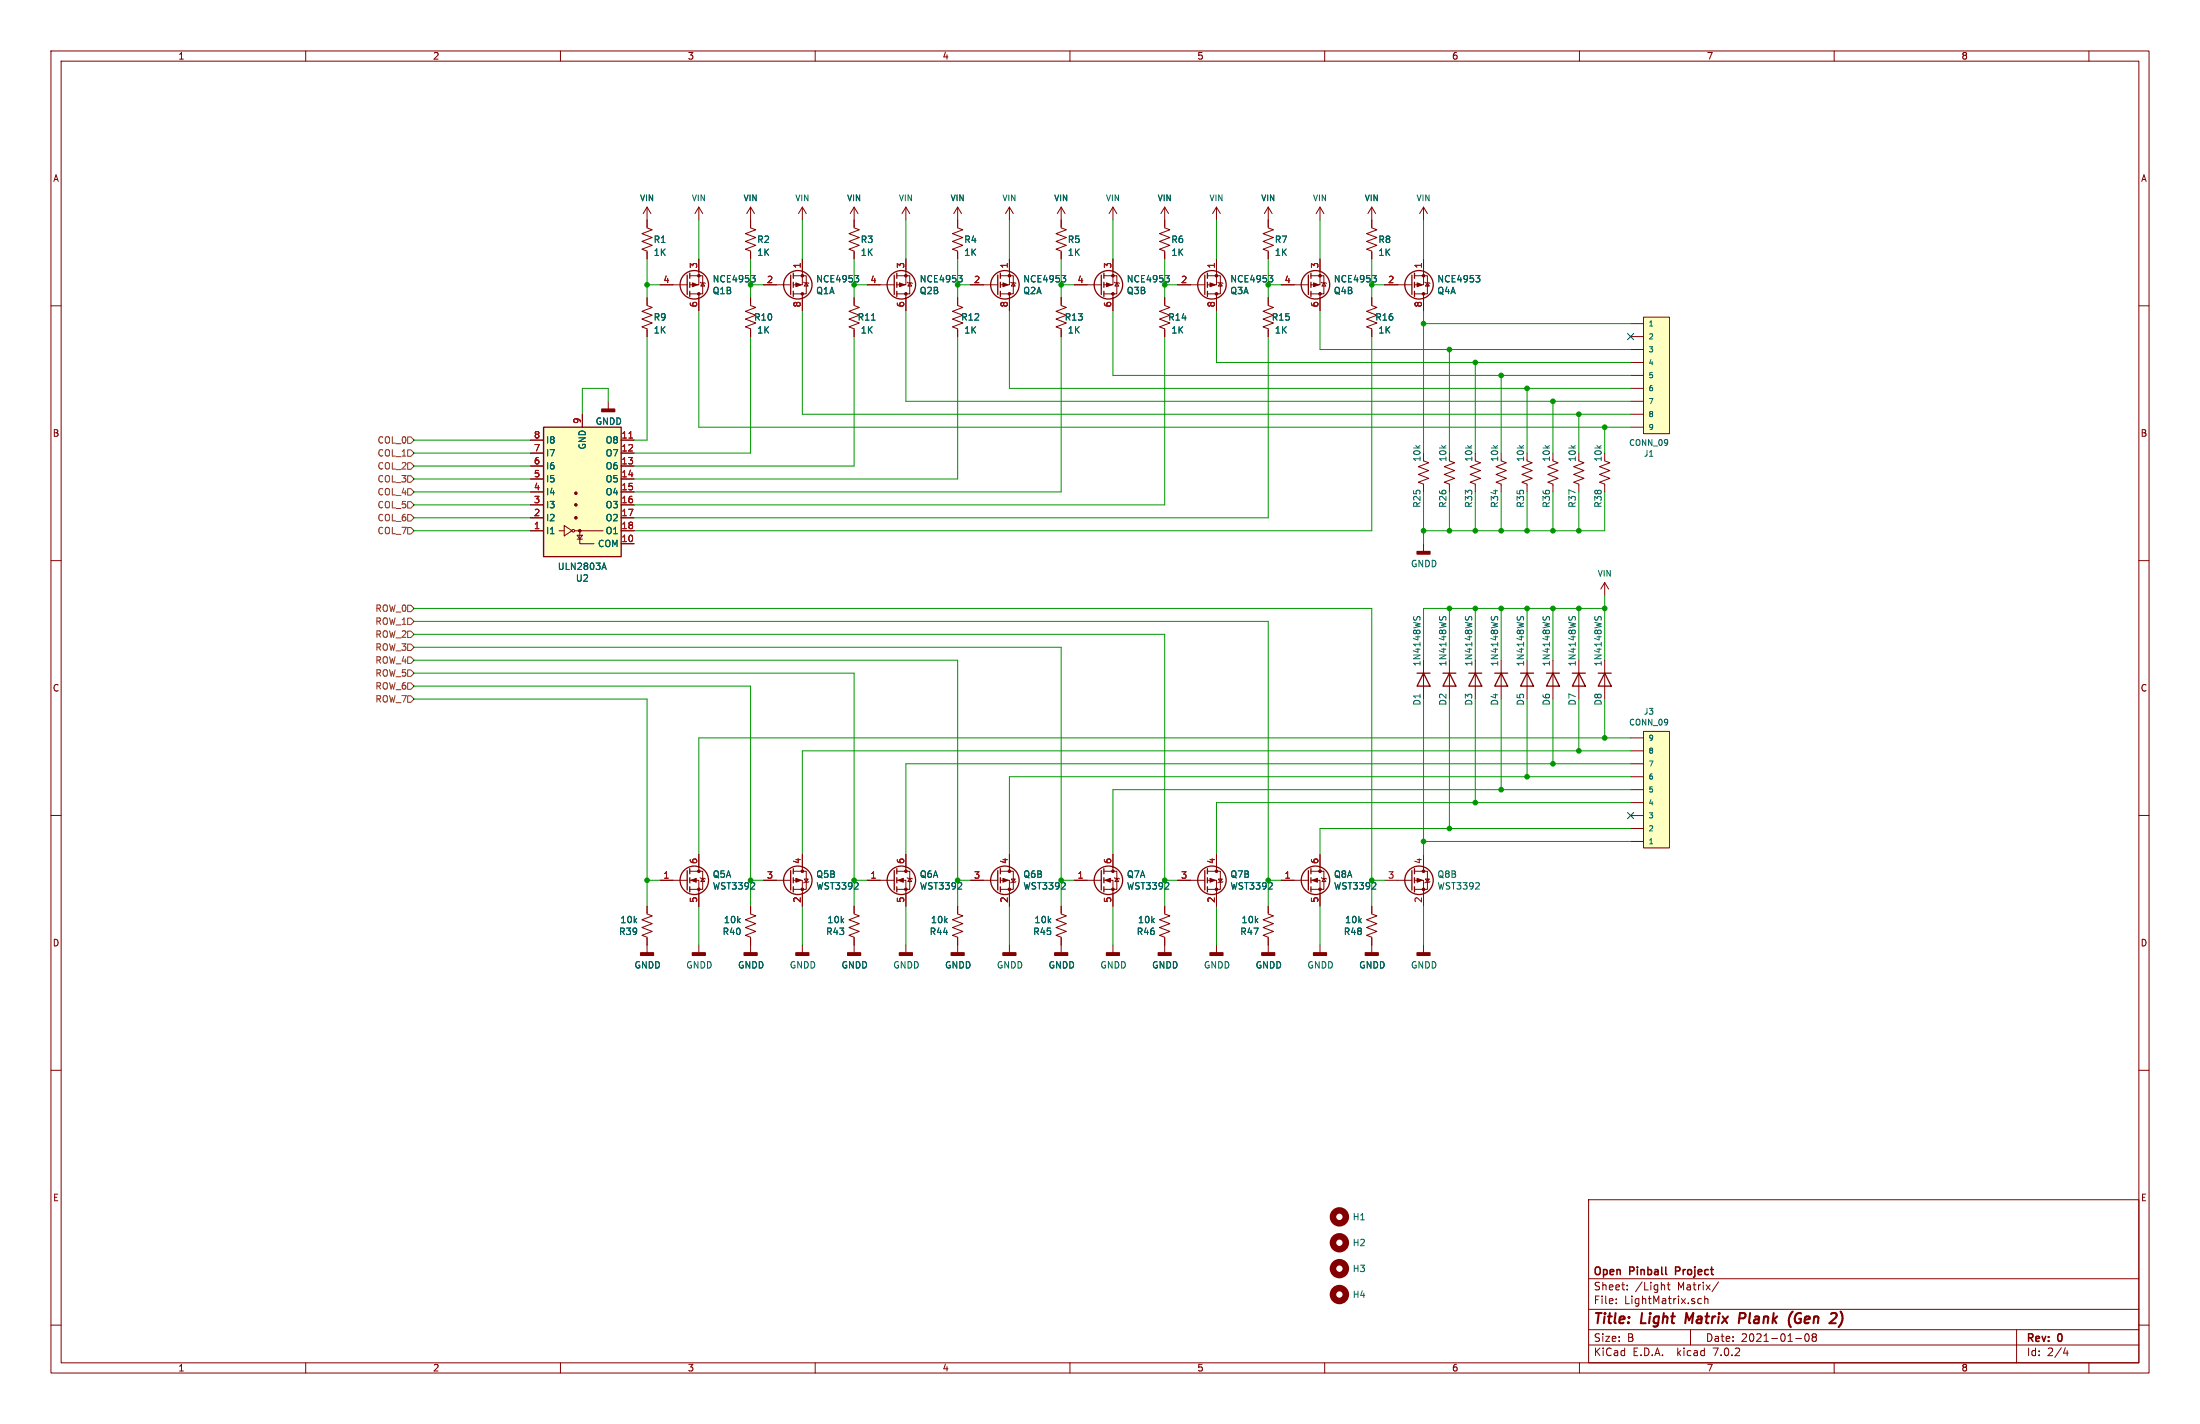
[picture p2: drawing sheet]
<svg xmlns="http://www.w3.org/2000/svg" width="432mm" height="279mm" viewBox="0 0 432 279" stroke-linecap="round" stroke-linejoin="round" font-family="sans-serif">
<g fill="none" stroke="#840000" stroke-width=".2">
<path d="M10 10h411.8v259.4h-411.8zM12 12h407.8v255.4h-407.8zM60 10v2M110 10v2M160 10v2M210 10v2M260 10v2M310 10v2M360 10v2M410 10v2M10 60h2M127 58.4v1.5l1 .4-2 .8 2 .7-2 .8 2 .8-2 .7 1 .4v1.5"/>
<path d="M127 40.6v4.1l1 .4-2 .7 2 .8-2 .8 2 .7-2 .8 1 .4v1.5M127 40.6l-.8 1.3M127 40.6l.8 1.3M129.5 55.9h5.4M135.4 54.1h2.5v3.6h-2.5M137.2 50.8v5.1h-1.8M137.2 40.6v2.6M137.2 57.7v3.3M137.2 40.6l-.8 1.3M137.2 40.6l.7 1.3M137.4 55.4l1 .2M137.9 55.5l.4 .6h-.8z"/>
<path d="M147.3 58.4v1.5l1 .4-2 .8 2 .7-2 .8 2 .8-2 .7 1 .4v1.5M147.3 40.6v4.1l1 .4-2 .7 2 .8-2 .8 2 .7-2 .8 1 .4v1.5M147.3 40.6l-.7 1.3M147.3 40.6l.8 1.3M149.9 55.9h5.3M155.7 54.1h2.5v3.6h-2.5M157.5 50.8v5.1h-1.8M157.5 40.6v2.6M157.5 57.7v3.3M157.5 40.6l-.8 1.3M157.5 40.6l.7 1.3M157.7 55.4l1 .2"/>
<path d="M158.2 55.5l.4 .6h-.7zM167.6 40.6v4.1l1.1 .4-2.1 .7 2.1 .8-2.1 .8 2.1 .7-2.1 .8 1 .4v1.5M167.6 58.4v1.5l1.1 .4-2.1 .8 2.1 .7-2.1 .8 2.1 .8-2.1 .7 1 .4v1.5M167.6 40.6l-.7 1.3M167.6 40.6l.8 1.3M170.2 55.9h5.3M176 54.1h2.6v3.6h-2.6M177.8 50.8v5.1h-1.8M177.8 40.6v2.6M177.8 57.7v3.3M177.8 40.6l-.8 1.3M177.8 40.6l.8 1.3"/>
<path d="M178.1 55.4l1 .2M178.6 55.5l.3 .6h-.7zM188 40.6v4.1l1 .4-2.1 .7 2.1 .8-2.1 .8 2.1 .7-2.1 .8 1.1 .4v1.5M188 58.4v1.5l1 .4-2.1 .8 2.1 .7-2.1 .8 2.1 .8-2.1 .7 1.1 .4v1.5M188 40.6l-.8 1.3M188 40.6l.7 1.3M190.5 55.9h5.3M196.3 54.1h2.6v3.6h-2.6M198.1 50.8v5.1h-1.8M198.1 40.6v2.6M198.1 57.7v3.3M198.1 40.6l-.7 1.3"/>
<path d="M198.1 40.6l.8 1.3M198.4 55.4l1 .2M198.9 55.5l.4 .6h-.8zM208.3 40.6v4.1l1 .4-2 .7 2 .8-2 .8 2 .7-2 .8 1 .4v1.5M208.3 58.4v1.5l1 .4-2 .8 2 .7-2 .8 2 .8-2 .7 1 .4v1.5M208.3 40.6l-.8 1.3M208.3 40.6l.7 1.3M210.8 55.9h5.4M216.7 54.1h2.5v3.6h-2.5M218.4 50.8v5.1h-1.7M218.4 40.6v2.6M218.4 57.7v3.3"/>
<path d="M218.4 40.6l-.7 1.3M218.4 40.6l.8 1.3M218.7 55.4l1 .2M219.2 55.5l.4 .6h-.8zM228.6 40.6v4.1l1 .4-2 .7 2 .8-2 .8 2 .7-2 .8 1 .4v1.5M228.6 58.4v1.5l1 .4-2 .8 2 .7-2 .8 2 .8-2 .7 1 .4v1.5M228.6 40.6l-.8 1.3M228.6 40.6l.8 1.3M231.1 55.9h5.4M237 54.1h2.5v3.6h-2.5M238.8 50.8v5.1h-1.8M238.8 40.6v2.6"/>
<path d="M238.8 57.7v3.3M238.8 40.6l-.8 1.3M238.8 40.6l.7 1.3M239 55.4l1 .2M239.5 55.5l.4 .6h-.8zM248.9 58.4v1.5l1 .4-2 .8 2 .7-2 .8 2 .8-2 .7 1 .4v1.5M248.9 40.6v4.1l1 .4-2 .7 2 .8-2 .8 2 .7-2 .8 1 .4v1.5M248.9 40.6l-.7 1.3M248.9 40.6l.8 1.3M251.5 55.9h5.3M257.3 54.1h2.5v3.6h-2.5M259.1 50.8v5.1h-1.8"/>
<path d="M259.1 40.6v2.6M259.1 57.7v3.3M259.1 40.6l-.8 1.3M259.1 40.6l.7 1.3M259.3 55.4l1 .2M259.8 55.5l.4 .6h-.7zM269.2 40.6v4.1l1.1 .4-2.1 .7 2.1 .8-2.1 .8 2.1 .7-2.1 .8 1 .4v1.5M269.2 58.4v1.5l1.1 .4-2.1 .8 2.1 .7-2.1 .8 2.1 .8-2.1 .7 1 .4v1.5M269.2 40.6l-.7 1.3M269.2 40.6l.8 1.3M271.8 55.9h5.3M277.6 54.1h2.6v3.6h-2.6"/>
<path d="M279.4 50.8v5.1h-1.8M279.4 40.6v2.6M279.4 57.7v3.3M279.4 40.6l-.8 1.3M279.4 40.6l.8 1.3M279.7 55.4l1 .2M280.2 55.5l.3 .6h-.7zM419.8 60h2M119.4 78.7v1.6M320 63.5h2.6M320 66h2.6M320 68.6h2.6"/>
<path d="M320 71.1h2.6M320 73.7h2.6M320 76.2h2.6M320 78.7h2.6M322.6 62.2h5.1v22.9h-5.1zM104.1 86.4h2.6M104.1 88.9h2.6M104.1 91.4h2.6M104.1 94h2.6M104.1 96.5h2.6M104.1 99.1h2.6M114.3 81.3v2.5"/>
<path d="M121.9 86.4h2.6M121.9 88.9h2.6M121.9 91.4h2.6M121.9 94h2.6M121.9 96.5h2.6M121.9 99.1h2.6M279.4 90.4l1 .4-2 .8 2 .7-2 .8 2 .8-2 .7 1 .4v1.5M284.5 90.4l1 .4-2 .8 2 .7-2 .8 2 .8-2 .7 1 .4v1.5M289.6 90.4l1 .4-2.1 .8 2.1 .7-2.1 .8 2.1 .8-2.1 .7 1.1 .4v1.5M294.6 90.4l1.1 .4-2.1 .8 2.1 .7-2.1 .8 2.1 .8-2.1 .7 1 .4v1.5M299.7 90.4l1 .4-2 .8 2 .7-2 .8 2 .8-2 .7 1 .4v1.5M304.8 90.4l1 .4-2 .8 2 .7-2 .8 2 .8-2 .7 1 .4v1.5"/>
<path d="M309.9 90.4l1 .4-2 .8 2 .7-2 .8 2 .8-2 .7 1 .4v1.5M315 90.4l1 .4-2.1 .8 2.1 .7-2.1 .8 2.1 .8-2.1 .7 1.1 .4v1.5M320 81.3h2.6M320 83.8h2.6M10 110h2M104.1 104.1h2.6M104.1 101.6h2.6M109.7 104.1h1M110.7 103.1l1.6 1-1.6 1.1zM112.8 104.1h5.6M113.3 105h1l-.5 .8zM113.3 105.8h1"/>
<path d="M113.8 104.1v2.6h2.8M121.9 104.1h2.6M121.9 106.7h2.6M121.9 101.6h2.6M279.4 106.7v1.5M315 114.3v2.5M315 114.3l-.8 1.3M315 114.3l.7 1.3M419.8 110h2M279.4 129.5v7.7M284.5 129.5v7.7M289.6 129.5v7.7"/>
<path d="M294.6 129.5v7.7M299.7 129.5v7.7M304.8 129.5v7.7M309.9 129.5v7.7M315 129.5v7.7M10 160h2M320 157.5h2.6M320 154.9h2.6M320 152.4h2.6M320 149.9h2.6M320 147.3h2.6M320 144.8h2.6"/>
<path d="M322.6 143.5h5.1v22.9h-5.1zM419.8 160h2M127 177.8v1.5l1 .4-2 .8 2 .7-2 .8 2 .8-2 .7 1 .4v3M129.5 172.7h5.4M135.4 172.7h1.8v5.1M135.4 170.9h2.5v3.6h-2.5M137.2 167.6v3.3M137.4 172.2l1 .3M137.9 172.3l.4 .7h-.8zM147.3 177.8v1.5l1 .4-2 .8 2 .7-2 .8 2 .8-2 .7 1 .4v3M149.9 172.7h5.3M155.7 172.7h1.8v5.1"/>
<path d="M155.7 170.9h2.5v3.6h-2.5M157.5 167.6v3.3M157.9 172.5h.7l-.4 .6zM158.7 173l-1 .2M167.6 177.8v1.5l1.1 .4-2.1 .8 2.1 .7-2.1 .8 2.1 .8-2.1 .7 1 .4v3M170.2 172.7h5.3M176 172.7h1.8v5.1M176 170.9h2.6v3.6h-2.6M177.8 167.6v3.3M178.1 172.2l1 .3M178.6 172.3l.3 .7h-.7zM188 177.8v1.5l1 .4-2.1 .8 2.1 .7-2.1 .8 2.1 .8-2.1 .7 1.1 .4v3"/>
<path d="M190.5 172.7h5.3M196.3 172.7h1.8v5.1M196.3 170.9h2.6v3.6h-2.6M198.1 167.6v3.3M198.5 172.5h.8l-.4 .6zM199.4 173l-1 .2M208.3 177.8v1.5l1 .4-2 .8 2 .7-2 .8 2 .8-2 .7 1 .4v3M210.8 172.7h5.4M216.7 172.7h1.7v5.1M216.7 170.9h2.5v3.6h-2.5M218.4 167.6v3.3M218.7 172.2l1 .3"/>
<path d="M219.2 172.3l.4 .7h-.8zM228.6 177.8v1.5l1 .4-2 .8 2 .7-2 .8 2 .8-2 .7 1 .4v3M231.1 172.7h5.4M237 172.7h1.8v5.1M237 170.9h2.5v3.6h-2.5M238.8 167.6v3.3M239.1 172.5h.8l-.4 .6zM240 173l-1 .2M248.9 177.8v1.5l1 .4-2 .8 2 .7-2 .8 2 .8-2 .7 1 .4v3M251.5 172.7h5.3M257.3 172.7h1.8v5.1M257.3 170.9h2.5v3.6h-2.5"/>
<path d="M259.1 167.6v3.3M259.3 172.2l1 .3M259.8 172.3l.4 .7h-.7zM269.2 177.8v1.5l1.1 .4-2.1 .8 2.1 .7-2.1 .8 2.1 .8-2.1 .7 1 .4v3M271.8 172.7h5.3M277.6 172.7h1.8v5.1M277.6 170.9h2.6v3.6h-2.6M279.4 167.6v3.3M279.8 172.5h.7l-.3 .6zM280.7 173l-1 .2M320 160h2.6M320 165.1h2.6"/>
<path d="M320 162.6h2.6M137.2 185.4v1.5M157.5 185.4v1.5M177.8 185.4v1.5M198.1 185.4v1.5M218.4 185.4v1.5M238.8 185.4v1.5M259.1 185.4v1.5M279.4 185.4v1.5M10 210h2M419.8 210h2M311.8 235.4h108v32h-108z"/>
<path d="M10 260h2M311.8 256.9h108M311.8 250.9h108M317.2 255.7v.1M317.2 254.9v.1M319.4 253v.1M319.4 252.2v.1M327.2 252.1h.6M327.4 251.6v1.3l.4 .2M333.4 255.7h.5M333.4 254.9h.5M334.6 254.9l.2-.1 .4 .1v.9"/>
<path d="M334.6 254.3v1.5M337.3 251.5l-1.3 2M419.8 260h2M60 267.4v2M110 267.4v2M160 267.4v2M210 267.4v2M260 267.4v2M310 267.4v2M311.8 263.9h108M311.8 260.9h108M331.8 260.9v3"/>
<path d="M352.4 262.6h1.2M354.6 261.7a.85 .85 0 0 0 .1 1.5 .94 .94 0 0 0 0-1.5M355.9 262.3l-.2 .3v.3l.2 .3 .5-.1 .1-.2-.1-.4-.2-.2M355.9 261.7l-.2 .3 .2 .3M355.9 262.3h.3M356.2 261.7l.3 .3-.3 .3M360 267.4v2M395.8 260.9v6.5M405 265.5h.9M405.7 265v1M410 267.4v2"/>
<circle cx="112.5" cy="104.1" r=".25"/>
</g>
<path d="M341.4 258.7h.7M342.3 257.6h-.8l-.2 2M351.9 257.3l-.6 .9M360.2 257.6l.3 .4-.2 .5-1.2 1.1M351.3 260l.2 .4M361 260.3l-.1 .1" fill="none" stroke="#840000" stroke-width=".4"/>
<g fill="#840000" stroke="#840000" stroke-width=".25">
<path d="M156.2 186.9h2.5v.6h-2.5z"/>
<path d="M125.7 186.9h2.6v.6h-2.6z"/>
<path d="M135.9 186.9h2.5v.6h-2.5z"/>
<path d="M146 186.9h2.6v.6h-2.6z"/>
<path d="M118.1 80.3h2.5v.5h-2.5z"/>
<path d="M257.8 186.9h2.5v.6h-2.5z"/>
<path d="M247.6 186.9h2.6v.6h-2.6z"/>
<path d="M207 186.9h2.5v.6h-2.5z"/>
<path d="M217.2 186.9h2.5v.6h-2.5z"/>
<path d="M237.5 186.9h2.5v.6h-2.5z"/>
<path d="M227.3 186.9h2.6v.6h-2.6z"/>
<path d="M196.8 186.9h2.6v.6h-2.6z"/>
<path d="M176.5 186.9h2.6v.6h-2.6z"/>
<path d="M186.7 186.9h2.5v.6h-2.5z"/>
<path d="M166.4 186.9h2.5v.6h-2.5z"/>
<path d="M278.1 108.2h2.6v.5h-2.6z"/>
<path d="M268 186.9h2.5v.6h-2.5z"/>
<path d="M278.1 186.9h2.6v.6h-2.6z"/>
</g>
<g fill="none" stroke="#840000" stroke-width=".25">
<path d="M134.9 54v3.8M135.4 53.6v1M135.4 55.4v1M135.4 57.2v1M155.2 54v3.8M155.7 53.6v1M155.7 55.4v1M155.7 57.2v1M175.5 54v3.8M176 53.6v1M176 55.4v1M176 57.2v1"/>
<path d="M195.8 54v3.8M196.3 53.6v1M196.3 55.4v1M196.3 57.2v1M216.2 54v3.8M216.7 53.6v1M216.7 55.4v1M216.7 57.2v1M236.5 54v3.8M237 53.6v1M237 55.4v1M237 57.2v1"/>
<path d="M256.8 54v3.8M257.3 53.6v1M257.3 55.4v1M257.3 57.2v1M277.1 54v3.8M277.6 53.6v1M277.6 55.4v1M277.6 57.2v1M106.7 83.8h15.2v25.4h-15.2zM278.1 132.1h2.6M279.4 132.1l1.3 2.5h-2.6zM283.2 132.1h2.5"/>
<path d="M284.5 132.1l1.2 2.5h-2.5zM288.3 132.1h2.5M289.6 132.1l1.2 2.5h-2.5zM293.4 132.1h2.5M294.6 132.1l1.3 2.5h-2.5zM298.4 132.1h2.6M299.7 132.1l1.3 2.5h-2.6zM303.5 132.1h2.6M304.8 132.1l1.3 2.5h-2.6zM308.6 132.1h2.5M309.9 132.1l1.2 2.5h-2.5zM313.7 132.1h2.5"/>
<path d="M315 132.1l1.2 2.5h-2.5zM134.9 170.8v3.8M135.4 170.4v1.1M135.4 172.2v1M135.4 174v1M155.2 170.8v3.8M155.7 170.4v1.1M155.7 172.2v1M155.7 174v1M175.5 170.8v3.8M176 170.4v1.1M176 172.2v1"/>
<path d="M176 174v1M195.8 170.8v3.8M196.3 170.4v1.1M196.3 172.2v1M196.3 174v1M216.2 170.8v3.8M216.7 170.4v1.1M216.7 172.2v1M216.7 174v1M236.5 170.8v3.8M237 170.4v1.1M237 172.2v1"/>
<path d="M237 174v1M256.8 170.8v3.8M257.3 170.4v1.1M257.3 172.2v1M257.3 174v1M277.1 170.8v3.8M277.6 170.4v1.1M277.6 172.2v1M277.6 174v1"/>
<circle cx="136.3" cy="55.9" r="2.79"/>
<circle cx="156.6" cy="55.9" r="2.79"/>
<circle cx="176.9" cy="55.9" r="2.79"/>
<circle cx="197.2" cy="55.9" r="2.79"/>
<circle cx="217.6" cy="55.9" r="2.79"/>
<circle cx="237.9" cy="55.9" r="2.79"/>
<circle cx="258.2" cy="55.9" r="2.79"/>
<circle cx="278.5" cy="55.9" r="2.79"/>
<circle cx="136.3" cy="172.7" r="2.79"/>
<circle cx="156.6" cy="172.7" r="2.79"/>
<circle cx="176.9" cy="172.7" r="2.79"/>
<circle cx="197.2" cy="172.7" r="2.79"/>
<circle cx="217.6" cy="172.7" r="2.79"/>
<circle cx="237.9" cy="172.7" r="2.79"/>
<circle cx="258.2" cy="172.7" r="2.79"/>
<circle cx="278.5" cy="172.7" r="2.79"/>
</g>
<g fill="#840000" stroke="#840000" stroke-width=".2">
<path d="M278.1 55.5l1 .4-1 .4z"/>
<path d="M156.2 172.3l1 .4-1 .4z"/>
<path d="M135.9 55.5l1 .4-1 .4z"/>
<path d="M196.8 55.5l1.1 .4-1.1 .4z"/>
<path d="M156.2 55.5l1 .4-1 .4z"/>
<path d="M196.8 172.3l1.1 .4-1.1 .4z"/>
<path d="M217.2 55.5l1 .4-1 .4z"/>
<path d="M135.6 172.7l1.1-.4v.8z"/>
<path d="M237.5 55.5l1 .4-1 .4z"/>
<path d="M176.5 55.5l1 .4-1 .4z"/>
<path d="M176.3 172.7l1-.4v.8z"/>
<path d="M237.5 172.3l1 .4-1 .4z"/>
<path d="M216.9 172.7l1-.4v.8z"/>
<path d="M257.8 55.5l1 .4-1 .4z"/>
<path d="M278.1 172.3l1 .4-1 .4z"/>
<path d="M257.6 172.7l1-.4v.8z"/>
<circle cx="279.4" cy="54.1" r=".25"/>
<circle cx="279.4" cy="57.7" r=".25"/>
<circle cx="157.5" cy="174.5" r=".25"/>
<circle cx="157.5" cy="170.9" r=".25"/>
<circle cx="137.2" cy="54.1" r=".25"/>
<circle cx="137.2" cy="57.7" r=".25"/>
<circle cx="198.1" cy="54.1" r=".25"/>
<circle cx="198.1" cy="57.7" r=".25"/>
<circle cx="113" cy="96.8" r=".25"/>
<circle cx="113" cy="99.1" r=".25"/>
<circle cx="113" cy="101.6" r=".25"/>
<circle cx="113.8" cy="104.1" r=".25"/>
<circle cx="157.5" cy="54.1" r=".25"/>
<circle cx="157.5" cy="57.7" r=".25"/>
<circle cx="198.1" cy="174.5" r=".25"/>
<circle cx="198.1" cy="170.9" r=".25"/>
<circle cx="218.4" cy="54.1" r=".25"/>
<circle cx="218.4" cy="57.7" r=".25"/>
<circle cx="137.2" cy="174.5" r=".25"/>
<circle cx="137.2" cy="170.9" r=".25"/>
<circle cx="238.8" cy="54.1" r=".25"/>
<circle cx="238.8" cy="57.7" r=".25"/>
<circle cx="177.8" cy="54.1" r=".25"/>
<circle cx="177.8" cy="57.7" r=".25"/>
<circle cx="177.8" cy="174.5" r=".25"/>
<circle cx="177.8" cy="170.9" r=".25"/>
<circle cx="238.8" cy="174.5" r=".25"/>
<circle cx="238.8" cy="170.9" r=".25"/>
<circle cx="218.4" cy="174.5" r=".25"/>
<circle cx="218.4" cy="170.9" r=".25"/>
<circle cx="259.1" cy="54.1" r=".25"/>
<circle cx="259.1" cy="57.7" r=".25"/>
<circle cx="279.4" cy="174.5" r=".25"/>
<circle cx="279.4" cy="170.9" r=".25"/>
<circle cx="259.1" cy="174.5" r=".25"/>
<circle cx="259.1" cy="170.9" r=".25"/>
</g>
<g fill="none" stroke="#006464" stroke-width=".2">
<path d="M147.4 54.1h.8l-.4 .4M148 54.5l.2 .3v.3l-.2 .2M167.8 54.1h.7l-.4 .4M168.3 54.5l.2 .3v.3l-.2 .2M188.1 54.1h.8l-.5 .4M188.6 54.5l.3 .3v.3l-.3 .2M208.4 54.1h.8l-.4 .4M208.9 54.5l.3 .3v.3l-.3 .2M228.7 54.1h.8l-.4 .4M229.3 54.5l.2 .3v.3l-.2 .2M249 54.1h.8l-.4 .4M249.6 54.5l.2 .3v.3l-.2 .2"/>
<path d="M269.4 54.1h.7l-.4 .4M269.9 54.5l.2 .3v.3l-.2 .2M289.7 54.1h.8l-.5 .4M290.2 54.5l.3 .3v.3l-.3 .2M118.3 111.4h.6M118.6 110.5l.4 1.2M277.5 121l-.1 .4M278.1 121.4l.1-.3 .3-.1 .2 .2v.3M282.6 121l-.1 .4M283.1 121.4l.2-.3 .3-.1 .2 .2v.3M287.7 121l-.1 .4M288.2 121.4l.1-.3 .3-.1 .3 .2v.3"/>
<path d="M292.7 121v.4M293.3 121.4l.1-.3 .3-.1 .3 .2v.3M297.8 121v.4M298.4 121.4l.1-.3 .3-.1 .2 .2v.3M302.9 121l-.1 .4M303.5 121.4l.1-.3 .3-.1 .2 .2v.3M308 121l-.1 .4M308.5 121.4l.2-.3 .3-.1 .2 .2v.3M313.1 121l-.1 .4M313.6 121.4l.1-.3 .3-.1 .3 .2v.3"/>
</g>
<g fill="#ffffc2" stroke="#ffffc2" stroke-width=".2">
<path d="M106.7 83.8h15.2v25.4h-15.2z"/>
<path d="M322.6 143.5h5.1v22.9h-5.1z"/>
<path d="M322.6 62.2h5.1v22.9h-5.1z"/>
</g>
<path d="M123.4 86h.8" fill="none" stroke="#a90000" stroke-width=".2"/>
<g fill="none" stroke="#840000" stroke-width="1.3">
<circle cx="262.9" cy="238.8" r="1.27"/>
<circle cx="262.9" cy="254" r="1.27"/>
<circle cx="262.9" cy="248.9" r="1.27"/>
<circle cx="262.9" cy="243.8" r="1.27"/>
</g>
<g fill="none" stroke="#725600" stroke-width=".2">
<path d="M80 88.3h.6l.7 .6-.7 .6h-.6zM80 90.8h.6l.7 .6-.7 .7h-.6zM80 93.3h.6l.7 .7-.7 .6h-.6zM80 95.9h.6l.7 .6-.7 .7h-.6zM80 98.4h.6l.7 .7-.7 .6h-.6zM80 85.7h.6l.7 .7-.7 .6h-.6zM80 103.5h.6l.7 .6-.7 .7h-.6zM80 101h.6l.7 .6-.7 .6h-.6zM80 118.7h.6l.7 .7-.7 .6h-.6zM80 123.8h.6l.7 .7-.7 .6h-.6zM80 126.4h.6l.7 .6-.7 .6h-.6zM80 128.9h.6l.7 .6-.7 .7h-.6z"/>
<path d="M80 121.3h.6l.7 .6-.7 .7h-.6zM80 131.4h.6l.7 .7-.7 .6h-.6zM80 136.5h.6l.7 .7-.7 .6h-.6zM80 134h.6l.7 .6-.7 .7h-.6z"/>
</g>
<g fill="none" stroke="#009600" stroke-width=".2">
<path d="M127 50.8v7.6M127 55.9h2.5M137.2 43.2v7.6M147.3 50.8v7.6M147.3 55.9h2.6M157.5 43.2v7.6M167.6 50.8v7.6M167.6 55.9h2.6M177.8 43.2v7.6M188 50.8v7.6M188 55.9h2.5M198.1 43.2v7.6"/>
<path d="M208.3 50.8v7.6M208.3 55.9h2.5M218.4 43.2v7.6M228.6 50.8v7.6M228.6 55.9h2.5M238.8 43.2v7.6M248.9 55.9h2.6M248.9 50.8v7.6M259.1 43.2v7.6M269.2 55.9h2.6M269.2 50.8v7.6M279.4 43.2v7.6"/>
<path d="M119.4 78.7v-2.5h-5.1v5.1M127 66v20.4h-2.5M137.2 61v22.8h182.8M147.3 66v22.9h-22.8M157.5 61v20.3h162.5M167.6 66v25.4h-43.1M177.8 61v17.7h142.2M188 66v28h-63.5M198.1 61v15.2h121.9M208.3 66v30.5h-83.8M218.4 61v12.7h101.6M228.6 66v33.1h-104.1"/>
<path d="M238.8 61v10.1h81.2M248.9 66v35.6h-124.4M259.1 61v7.6h60.9M269.2 66v38.1h-144.7M279.4 61v27.9M279.4 63.5h40.6M284.5 68.6v20.3M289.6 71.1v17.8M294.6 73.7v15.2M299.7 76.2v12.7M304.8 78.7v10.2M81.3 94h22.8"/>
<path d="M81.3 96.5h22.8M81.3 99.1h22.8M81.3 88.9h22.8M81.3 91.4h22.8M81.3 86.4h22.8M279.4 96.5v10.2M284.5 96.5v7.6M289.6 96.5v7.6M294.6 96.5v7.6M299.7 96.5v7.6M304.8 96.5v7.6M309.9 81.3v7.6"/>
<path d="M309.9 96.5v7.6M315 96.5v7.6h-35.6M315 83.8v5.1M81.3 119.4h187.9v58.4M81.3 101.6h22.8M81.3 104.1h22.8M284.5 119.4v10.1M289.6 119.4v10.1M294.6 119.4v10.1M299.7 119.4v10.1M304.8 119.4v10.1M309.9 119.4v10.1"/>
<path d="M315 119.4h-35.6v10.1M315 116.8v12.7M81.3 132.1h86.3v45.7M81.3 137.2h45.7v40.6M81.3 127h127v50.8M81.3 129.5h106.7v48.3M81.3 134.6h66v43.2M81.3 124.5h147.3v53.3M81.3 121.9h167.6v55.9M279.4 137.2v30.4M284.5 137.2v25.4M289.6 137.2v20.3"/>
<path d="M294.6 137.2v17.7M299.7 137.2v15.2M304.8 137.2v12.7M309.9 137.2v10.1M315 137.2v7.6M320 144.8h-182.8v22.8M320 149.9h-142.2v17.7M320 147.3h-162.5v20.3M320 154.9h-101.6v12.7M320 152.4h-121.9v15.2M320 157.5h-81.2v10.1M127 172.7h2.5"/>
<path d="M137.2 177.8v7.6M147.3 172.7h2.6M157.5 177.8v7.6M167.6 172.7h2.6M177.8 177.8v7.6M188 172.7h2.5M198.1 177.8v7.6M208.3 172.7h2.5M218.4 177.8v7.6M228.6 172.7h2.5M238.8 177.8v7.6M248.9 172.7h2.6"/>
<path d="M259.1 177.8v7.6M269.2 172.7h2.6M279.4 177.8v7.6M279.4 165.1h40.6M320 162.6h-60.9v5"/>
</g>
<path d="M319.4 65.4l1.2 1.2M320.6 65.4l-1.2 1.2M319.4 159.4l1.2 1.2M320.6 159.4l-1.2 1.2" fill="none" stroke="#000084" stroke-width=".2"/>
<g fill="#009600" stroke="#009600" stroke-width=".2">
<circle cx="167.6" cy="55.9" r=".46"/>
<circle cx="188" cy="55.9" r=".46"/>
<circle cx="147.3" cy="55.9" r=".46"/>
<circle cx="127" cy="55.9" r=".46"/>
<circle cx="127" cy="172.7" r=".46"/>
<circle cx="188" cy="172.7" r=".46"/>
<circle cx="167.6" cy="172.7" r=".46"/>
<circle cx="147.3" cy="172.7" r=".46"/>
<circle cx="228.6" cy="172.7" r=".46"/>
<circle cx="208.3" cy="172.7" r=".46"/>
<circle cx="228.6" cy="55.9" r=".46"/>
<circle cx="208.3" cy="55.9" r=".46"/>
<circle cx="248.9" cy="55.9" r=".46"/>
<circle cx="248.9" cy="172.7" r=".46"/>
<circle cx="279.4" cy="104.1" r=".46"/>
<circle cx="304.8" cy="149.9" r=".46"/>
<circle cx="309.9" cy="147.3" r=".46"/>
<circle cx="279.4" cy="165.1" r=".46"/>
<circle cx="269.2" cy="172.7" r=".46"/>
<circle cx="289.6" cy="157.5" r=".46"/>
<circle cx="294.6" cy="154.9" r=".46"/>
<circle cx="299.7" cy="152.4" r=".46"/>
<circle cx="284.5" cy="162.6" r=".46"/>
<circle cx="315" cy="144.8" r=".46"/>
<circle cx="315" cy="83.8" r=".46"/>
<circle cx="294.6" cy="73.7" r=".46"/>
<circle cx="299.7" cy="76.2" r=".46"/>
<circle cx="304.8" cy="78.7" r=".46"/>
<circle cx="309.9" cy="81.3" r=".46"/>
<circle cx="279.4" cy="63.5" r=".46"/>
<circle cx="284.5" cy="68.6" r=".46"/>
<circle cx="289.6" cy="71.1" r=".46"/>
<circle cx="269.2" cy="55.9" r=".46"/>
<circle cx="309.9" cy="119.4" r=".46"/>
<circle cx="315" cy="119.4" r=".46"/>
<circle cx="299.7" cy="119.4" r=".46"/>
<circle cx="294.6" cy="119.4" r=".46"/>
<circle cx="289.6" cy="119.4" r=".46"/>
<circle cx="284.5" cy="119.4" r=".46"/>
<circle cx="289.6" cy="104.1" r=".46"/>
<circle cx="284.5" cy="104.1" r=".46"/>
<circle cx="304.8" cy="104.1" r=".46"/>
<circle cx="309.9" cy="104.1" r=".46"/>
<circle cx="299.7" cy="104.1" r=".46"/>
<circle cx="294.6" cy="104.1" r=".46"/>
<circle cx="304.8" cy="119.4" r=".46"/>
</g>
<g font-size="2.8" fill="#840000">
<text x="312.8" y="260.2">Title:</text>
<text x="322.2" y="260.2">Light</text>
<text x="331.5" y="260.2">Matrix</text>
<text x="342.6" y="260.2">Plank</text>
<text x="353" y="260.2">(Gen</text>
<text x="361.8" y="260.2">2)</text>
</g>
<g font-size="2.1" fill="#840000">
<text x="312.8" y="250.5">Open</text>
<text x="320" y="250.5">Pinball</text>
<text x="329.4" y="250.5">Project</text>
<text x="312.8" y="256">File:</text>
<text x="312.8" y="253.3">Sheet:</text>
<text x="318.8" y="256">LightMatrix.sch</text>
<text x="321" y="253.3">/Light</text>
<text x="329.2" y="253.3">Matrix/</text>
<text x="312.8" y="263.4">Size:</text>
<text x="319.4" y="263.4">B</text>
<text x="334.8" y="263.4">Date:</text>
<text x="341.7" y="263.4">2021-01-08</text>
<text x="397.8" y="263.6">Rev:</text>
<text x="404" y="263.6">0</text>
<text x="312.8" y="266.2">KiCad</text>
<text x="320.5" y="266.2">E.D.A.</text>
<text x="329.2" y="266.2">kicad</text>
<text x="336.3" y="266.2">7.0.2</text>
<text x="397.8" y="266.2">Id:</text>
<text x="401.8" y="266.2">2/4</text>
</g>
<g font-size="1.8" fill="#840000">
<text x="35" y="11.8">1</text>
<text x="85" y="11.8">2</text>
<text x="135" y="11.8">3</text>
<text x="185" y="11.8">4</text>
<text x="235" y="11.8">5</text>
<text x="285" y="11.8">6</text>
<text x="335" y="11.8">7</text>
<text x="385" y="11.8">8</text>
<text x="10.4" y="35.8">A</text>
<text x="420.2" y="35.8">A</text>
<text x="10.3" y="85.8">B</text>
<text x="420.1" y="85.8">B</text>
<text x="10.3" y="135.8">C</text>
<text x="420.1" y="135.8">C</text>
<text x="10.3" y="185.8">D</text>
<text x="420.1" y="185.8">D</text>
<text x="10.4" y="235.8">E</text>
<text x="420.2" y="235.8">E</text>
<text x="35" y="269.2">1</text>
<text x="85" y="269.2">2</text>
<text x="135" y="269.2">3</text>
<text x="185" y="269.2">4</text>
<text x="235" y="269.2">5</text>
<text x="285" y="269.2">6</text>
<text x="335" y="269.2">7</text>
<text x="385" y="269.2">8</text>
</g>
<g font-size="1.8" fill="#006464">
<text x="128.2" y="47.8">R1</text>
<text x="148.6" y="47.8">R2</text>
<text x="168.9" y="47.8">R3</text>
<text x="189.2" y="47.8">R4</text>
<text x="209.5" y="47.8">R5</text>
<text x="229.8" y="47.8">R6</text>
<text x="250.2" y="47.8">R7</text>
<text x="270.5" y="47.8">R8</text>
<text x="128.2" y="50.4">1K</text>
<text x="148.6" y="50.4">1K</text>
<text x="168.9" y="50.4">1K</text>
<text x="189.2" y="50.4">1K</text>
<text x="209.5" y="50.4">1K</text>
<text x="229.8" y="50.4">1K</text>
<text x="250.2" y="50.4">1K</text>
<text x="270.5" y="50.4">1K</text>
<text x="139.8" y="57.9">Q1B</text>
<text x="139.8" y="55.6">NCE4953</text>
<text x="160.1" y="57.9">Q1A</text>
<text x="160.1" y="55.6">NCE4953</text>
<text x="180.4" y="57.9">Q2B</text>
<text x="180.4" y="55.6">NCE4953</text>
<text x="200.8" y="57.9">Q2A</text>
<text x="200.8" y="55.6">NCE4953</text>
<text x="221.1" y="57.9">Q3B</text>
<text x="221.1" y="55.6">NCE4953</text>
<text x="241.4" y="57.9">Q3A</text>
<text x="241.4" y="55.6">NCE4953</text>
<text x="261.7" y="57.9">Q4B</text>
<text x="261.7" y="55.6">NCE4953</text>
<text x="282" y="57.9">Q4A</text>
<text x="282" y="55.6">NCE4953</text>
<text x="128.2" y="63.1">R9</text>
<text x="128.2" y="65.6">1K</text>
<text x="148" y="63.1">R10</text>
<text x="148.6" y="65.6">1K</text>
<text x="168.3" y="63.1">R11</text>
<text x="168.9" y="65.6">1K</text>
<text x="188.6" y="63.1">R12</text>
<text x="189.2" y="65.6">1K</text>
<text x="208.9" y="63.1">R13</text>
<text x="209.5" y="65.6">1K</text>
<text x="229.2" y="63.1">R14</text>
<text x="229.8" y="65.6">1K</text>
<text x="249.6" y="63.1">R15</text>
<text x="250.2" y="65.6">1K</text>
<text x="269.9" y="63.1">R16</text>
<text x="270.5" y="65.6">1K</text>
<text x="116.8" y="83.5">GNDD</text>
<text x="107.2" y="89.7">I7</text>
<text x="107.2" y="87.2">I8</text>
<text x="115.1" y="88.3" transform="rotate(-90 115.1 88.3)">GND</text>
<text x="118.7" y="87.2">O8</text>
<text x="118.7" y="89.7">O7</text>
<text x="107.2" y="94.8">I5</text>
<text x="107.2" y="92.3">I6</text>
<text x="118.7" y="92.3">O6</text>
<text x="118.7" y="94.8">O5</text>
<text x="279" y="90.7" transform="rotate(-90 279 90.7)">10k</text>
<text x="284" y="90.7" transform="rotate(-90 284 90.7)">10k</text>
<text x="289.1" y="90.7" transform="rotate(-90 289.1 90.7)">10k</text>
<text x="294.2" y="90.7" transform="rotate(-90 294.2 90.7)">10k</text>
<text x="299.3" y="90.7" transform="rotate(-90 299.3 90.7)">10k</text>
<text x="304.4" y="90.7" transform="rotate(-90 304.4 90.7)">10k</text>
<text x="309.4" y="90.7" transform="rotate(-90 309.4 90.7)">10k</text>
<text x="314.5" y="90.7" transform="rotate(-90 314.5 90.7)">10k</text>
<text x="107.2" y="99.9">I3</text>
<text x="107.2" y="97.3">I4</text>
<text x="118.7" y="97.3">O4</text>
<text x="118.7" y="99.9">O3</text>
<text x="279" y="99.7" transform="rotate(-90 279 99.7)">R25</text>
<text x="284" y="99.7" transform="rotate(-90 284 99.7)">R26</text>
<text x="289.1" y="99.7" transform="rotate(-90 289.1 99.7)">R33</text>
<text x="294.2" y="99.7" transform="rotate(-90 294.2 99.7)">R34</text>
<text x="299.3" y="99.7" transform="rotate(-90 299.3 99.7)">R35</text>
<text x="304.4" y="99.7" transform="rotate(-90 304.4 99.7)">R36</text>
<text x="309.4" y="99.7" transform="rotate(-90 309.4 99.7)">R37</text>
<text x="314.5" y="99.7" transform="rotate(-90 314.5 99.7)">R38</text>
<text x="107.2" y="105">I1</text>
<text x="107.2" y="102.4">I2</text>
<text x="117.2" y="107.5">COM</text>
<text x="118.7" y="102.4">O2</text>
<text x="118.7" y="105">O1</text>
<text x="109.4" y="112">ULN2803A</text>
<text x="276.9" y="111.4">GNDD</text>
<text x="113" y="114.3">U2</text>
<text x="279" y="130.8" transform="rotate(-90 279 130.8)">1N4148WS</text>
<text x="284" y="130.8" transform="rotate(-90 284 130.8)">1N4148WS</text>
<text x="289.1" y="130.8" transform="rotate(-90 289.1 130.8)">1N4148WS</text>
<text x="294.2" y="130.8" transform="rotate(-90 294.2 130.8)">1N4148WS</text>
<text x="299.3" y="130.8" transform="rotate(-90 299.3 130.8)">1N4148WS</text>
<text x="304.4" y="130.8" transform="rotate(-90 304.4 130.8)">1N4148WS</text>
<text x="309.4" y="130.8" transform="rotate(-90 309.4 130.8)">1N4148WS</text>
<text x="314.5" y="130.8" transform="rotate(-90 314.5 130.8)">1N4148WS</text>
<text x="279" y="138.5" transform="rotate(-90 279 138.5)">D1</text>
<text x="284" y="138.5" transform="rotate(-90 284 138.5)">D2</text>
<text x="289.1" y="138.5" transform="rotate(-90 289.1 138.5)">D3</text>
<text x="294.2" y="138.5" transform="rotate(-90 294.2 138.5)">D4</text>
<text x="299.3" y="138.5" transform="rotate(-90 299.3 138.5)">D5</text>
<text x="304.4" y="138.5" transform="rotate(-90 304.4 138.5)">D6</text>
<text x="309.4" y="138.5" transform="rotate(-90 309.4 138.5)">D7</text>
<text x="314.5" y="138.5" transform="rotate(-90 314.5 138.5)">D8</text>
<text x="139.8" y="172.4">Q5A</text>
<text x="160.2" y="172.4">Q5B</text>
<text x="180.5" y="172.4">Q6A</text>
<text x="200.8" y="172.4">Q6B</text>
<text x="221.1" y="172.4">Q7A</text>
<text x="241.4" y="172.4">Q7B</text>
<text x="261.8" y="172.4">Q8A</text>
<text x="282.1" y="172.4">Q8B</text>
<text x="139.8" y="174.7">WST3392</text>
<text x="160.2" y="174.7">WST3392</text>
<text x="180.5" y="174.7">WST3392</text>
<text x="200.8" y="174.7">WST3392</text>
<text x="221.1" y="174.7">WST3392</text>
<text x="241.4" y="174.7">WST3392</text>
<text x="261.8" y="174.7">WST3392</text>
<text x="282.1" y="174.7">WST3392</text>
<text x="121.4" y="183.6">R39</text>
<text x="121.7" y="181.3">10k</text>
<text x="141.8" y="183.6">R40</text>
<text x="142" y="181.3">10k</text>
<text x="162.1" y="183.6">R43</text>
<text x="162.3" y="181.3">10k</text>
<text x="182.4" y="183.6">R44</text>
<text x="182.7" y="181.3">10k</text>
<text x="202.7" y="183.6">R45</text>
<text x="203" y="181.3">10k</text>
<text x="223" y="183.6">R46</text>
<text x="223.3" y="181.3">10k</text>
<text x="243.4" y="183.6">R47</text>
<text x="243.6" y="181.3">10k</text>
<text x="263.7" y="183.6">R48</text>
<text x="263.9" y="181.3">10k</text>
<text x="124.5" y="190.2">GNDD</text>
<text x="134.6" y="190.2">GNDD</text>
<text x="144.8" y="190.2">GNDD</text>
<text x="154.9" y="190.2">GNDD</text>
<text x="165.1" y="190.2">GNDD</text>
<text x="175.3" y="190.2">GNDD</text>
<text x="185.4" y="190.2">GNDD</text>
<text x="195.6" y="190.2">GNDD</text>
<text x="205.7" y="190.2">GNDD</text>
<text x="215.9" y="190.2">GNDD</text>
<text x="226.1" y="190.2">GNDD</text>
<text x="236.2" y="190.2">GNDD</text>
<text x="246.4" y="190.2">GNDD</text>
<text x="256.5" y="190.2">GNDD</text>
<text x="266.7" y="190.2">GNDD</text>
<text x="276.9" y="190.2">GNDD</text>
<text x="265.4" y="239.6">H1</text>
<text x="265.4" y="244.7">H2</text>
<text x="265.4" y="249.7">H3</text>
<text x="265.4" y="254.8">H4</text>
</g>
<g font-size="1.8" fill="#a90000">
<text x="136.9" y="52.7" transform="rotate(-90 136.9 52.7)">3</text>
<text x="157.2" y="52.7" transform="rotate(-90 157.2 52.7)">1</text>
<text x="177.5" y="52.7" transform="rotate(-90 177.5 52.7)">3</text>
<text x="197.9" y="52.7" transform="rotate(-90 197.9 52.7)">1</text>
<text x="218.2" y="52.7" transform="rotate(-90 218.2 52.7)">3</text>
<text x="238.5" y="52.7" transform="rotate(-90 238.5 52.7)">1</text>
<text x="258.8" y="52.7" transform="rotate(-90 258.8 52.7)">3</text>
<text x="279.1" y="52.7" transform="rotate(-90 279.1 52.7)">1</text>
<text x="130.1" y="55.6">4</text>
<text x="150.5" y="55.6">2</text>
<text x="170.8" y="55.6">4</text>
<text x="191.1" y="55.6">2</text>
<text x="211.4" y="55.6">4</text>
<text x="231.7" y="55.6">2</text>
<text x="252.1" y="55.6">4</text>
<text x="272.4" y="55.6">2</text>
<text x="136.9" y="60.4" transform="rotate(-90 136.9 60.4)">6</text>
<text x="157.2" y="60.4" transform="rotate(-90 157.2 60.4)">8</text>
<text x="177.5" y="60.4" transform="rotate(-90 177.5 60.4)">6</text>
<text x="197.9" y="60.4" transform="rotate(-90 197.9 60.4)">8</text>
<text x="218.2" y="60.4" transform="rotate(-90 218.2 60.4)">6</text>
<text x="238.5" y="60.4" transform="rotate(-90 238.5 60.4)">8</text>
<text x="258.8" y="60.4" transform="rotate(-90 258.8 60.4)">6</text>
<text x="279.1" y="60.4" transform="rotate(-90 279.1 60.4)">8</text>
<text x="114" y="83.2" transform="rotate(-90 114 83.2)">9</text>
<text x="104.7" y="88.6">7</text>
<text x="104.7" y="86.1">8</text>
<text x="121.9" y="86.1">11</text>
<text x="121.9" y="88.6">12</text>
<text x="104.7" y="93.7">5</text>
<text x="104.7" y="91.2">6</text>
<text x="121.9" y="91.2">13</text>
<text x="121.9" y="93.7">14</text>
<text x="104.7" y="101.3">2</text>
<text x="104.7" y="98.8">3</text>
<text x="104.7" y="96.3">4</text>
<text x="121.9" y="96.3">15</text>
<text x="121.9" y="98.8">16</text>
<text x="121.9" y="101.3">17</text>
<text x="104.7" y="103.9">1</text>
<text x="121.9" y="106.4">10</text>
<text x="121.9" y="103.9">18</text>
<text x="130.1" y="172.5">1</text>
<text x="136.9" y="169.6" transform="rotate(-90 136.9 169.6)">6</text>
<text x="150.5" y="172.5">3</text>
<text x="157.2" y="169.6" transform="rotate(-90 157.2 169.6)">4</text>
<text x="170.8" y="172.5">1</text>
<text x="177.5" y="169.6" transform="rotate(-90 177.5 169.6)">6</text>
<text x="191.1" y="172.5">3</text>
<text x="197.9" y="169.6" transform="rotate(-90 197.9 169.6)">4</text>
<text x="211.4" y="172.5">1</text>
<text x="218.2" y="169.6" transform="rotate(-90 218.2 169.6)">6</text>
<text x="231.7" y="172.5">3</text>
<text x="238.5" y="169.6" transform="rotate(-90 238.5 169.6)">4</text>
<text x="252.1" y="172.5">1</text>
<text x="258.8" y="169.6" transform="rotate(-90 258.8 169.6)">6</text>
<text x="272.4" y="172.5">3</text>
<text x="279.1" y="169.6" transform="rotate(-90 279.1 169.6)">4</text>
<text x="136.9" y="177.2" transform="rotate(-90 136.9 177.2)">5</text>
<text x="157.2" y="177.2" transform="rotate(-90 157.2 177.2)">2</text>
<text x="177.5" y="177.2" transform="rotate(-90 177.5 177.2)">5</text>
<text x="197.9" y="177.2" transform="rotate(-90 197.9 177.2)">2</text>
<text x="218.2" y="177.2" transform="rotate(-90 218.2 177.2)">5</text>
<text x="238.5" y="177.2" transform="rotate(-90 238.5 177.2)">2</text>
<text x="258.8" y="177.2" transform="rotate(-90 258.8 177.2)">5</text>
<text x="279.1" y="177.2" transform="rotate(-90 279.1 177.2)">2</text>
</g>
<g font-size="1.8" fill="#725600">
<text x="74" y="89.7">COL_1</text>
<text x="74" y="87.2">COL_0</text>
<text x="74" y="92.3">COL_2</text>
<text x="74" y="94.8">COL_3</text>
<text x="74" y="97.3">COL_4</text>
<text x="74" y="99.9">COL_5</text>
<text x="74" y="105">COL_7</text>
<text x="74" y="102.4">COL_6</text>
<text x="73.6" y="120.2">ROW_0</text>
<text x="73.6" y="125.3">ROW_2</text>
<text x="73.6" y="122.7">ROW_1</text>
<text x="73.6" y="127.8">ROW_3</text>
<text x="73.6" y="130.4">ROW_4</text>
<text x="73.6" y="132.9">ROW_5</text>
<text x="73.6" y="138">ROW_7</text>
<text x="73.6" y="135.4">ROW_6</text>
</g>
<g font-size="1.6" fill="#006464">
<text x="125.6" y="39.6">VIN</text>
<text x="135.7" y="39.6">VIN</text>
<text x="145.9" y="39.6">VIN</text>
<text x="156" y="39.6">VIN</text>
<text x="166.2" y="39.6">VIN</text>
<text x="176.4" y="39.6">VIN</text>
<text x="186.5" y="39.6">VIN</text>
<text x="196.7" y="39.6">VIN</text>
<text x="206.8" y="39.6">VIN</text>
<text x="217" y="39.6">VIN</text>
<text x="227.2" y="39.6">VIN</text>
<text x="237.3" y="39.6">VIN</text>
<text x="247.5" y="39.6">VIN</text>
<text x="257.6" y="39.6">VIN</text>
<text x="267.8" y="39.6">VIN</text>
<text x="278" y="39.6">VIN</text>
<text x="319.7" y="87.6">CONN_09</text>
<text x="322.6" y="89.8">J1</text>
<text x="313.5" y="113.3">VIN</text>
<text x="319.7" y="142.5">CONN_09</text>
<text x="322.6" y="140.4">J3</text>
</g>
<g font-size="1.4" fill="#006464">
<text x="323.6" y="64.2">1</text>
<text x="323.6" y="66.7">2</text>
<text x="323.6" y="69.3">3</text>
<text x="323.6" y="71.8">4</text>
<text x="323.6" y="74.4">5</text>
<text x="323.6" y="76.9">6</text>
<text x="323.6" y="79.4">7</text>
<text x="323.6" y="82">8</text>
<text x="323.6" y="84.5">9</text>
<text x="323.6" y="148">8</text>
<text x="323.6" y="145.5">9</text>
<text x="323.6" y="155.6">5</text>
<text x="323.6" y="153.1">6</text>
<text x="323.6" y="150.6">7</text>
<text x="323.6" y="160.7">3</text>
<text x="323.6" y="158.2">4</text>
<text x="323.6" y="165.8">1</text>
<text x="323.6" y="163.3">2</text>
</g>
</svg>
